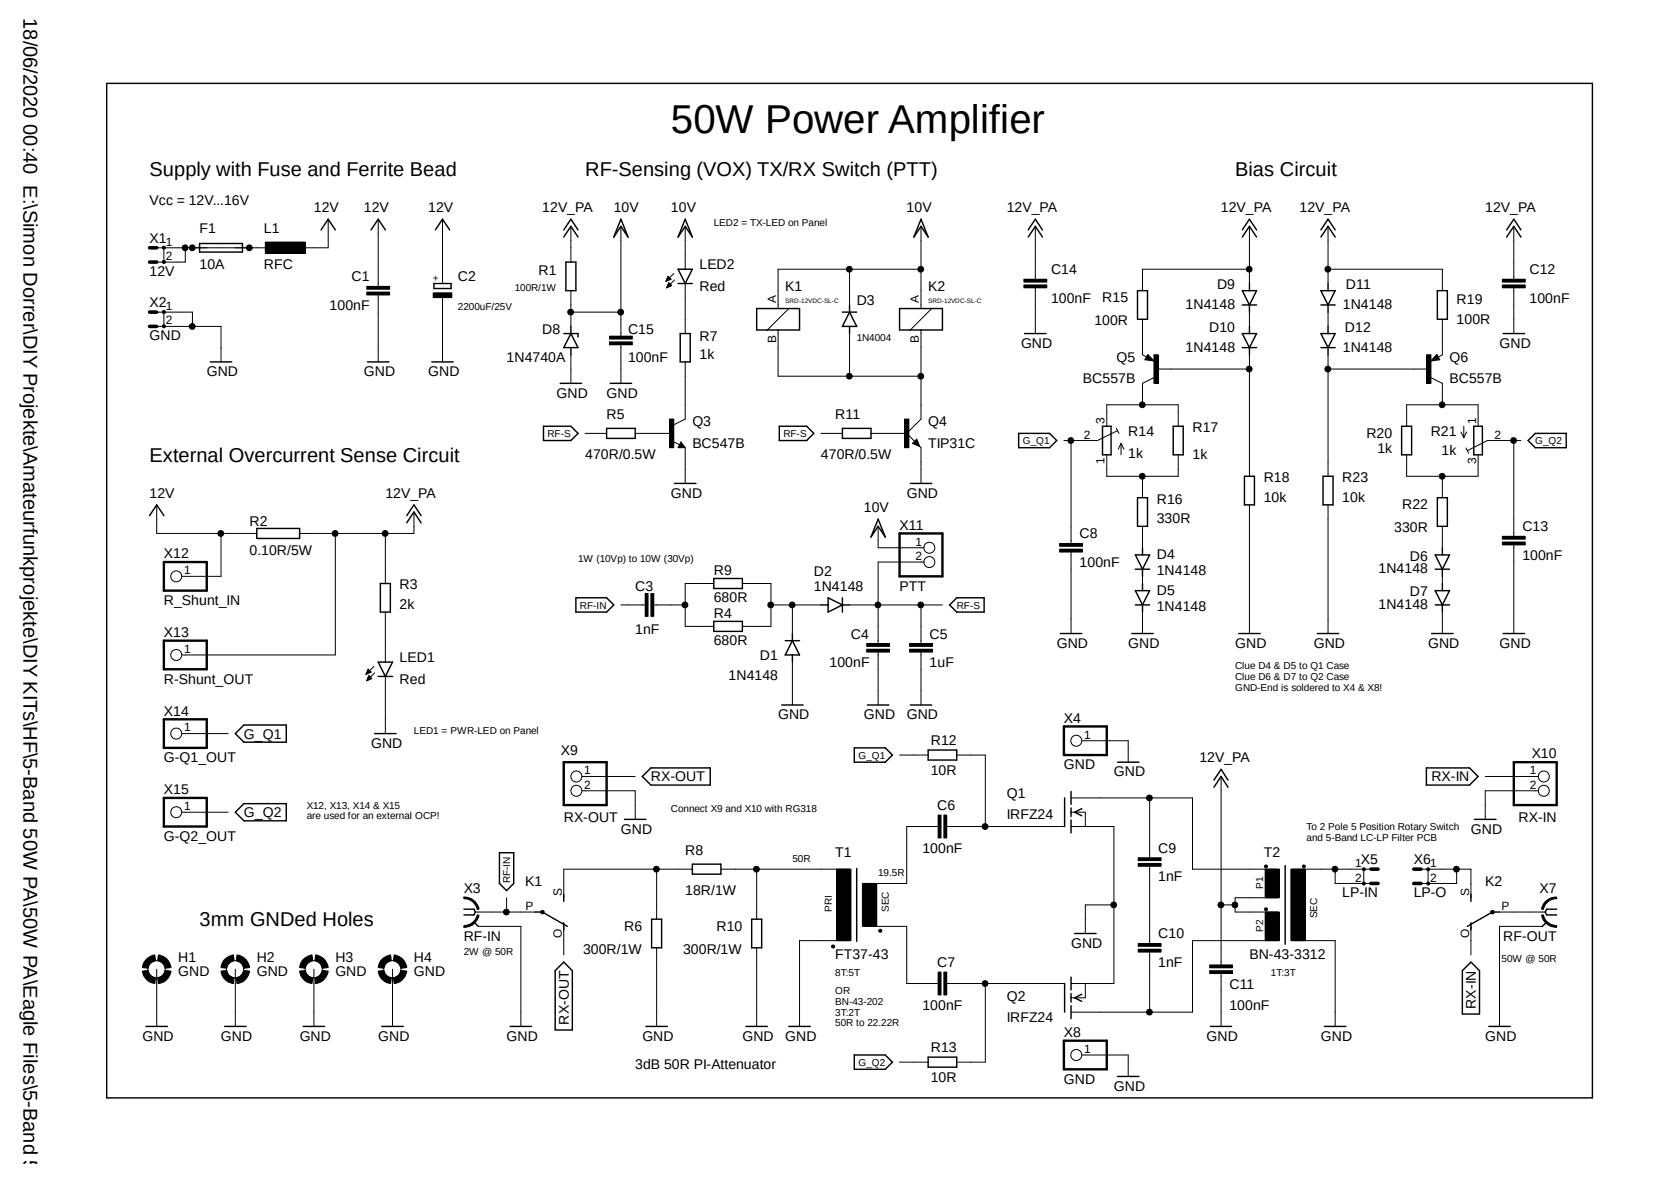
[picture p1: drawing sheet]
<svg xmlns="http://www.w3.org/2000/svg" width="297mm" height="210mm" viewBox="0 0 297 210" stroke-linecap="round" stroke-linejoin="round" font-family="sans-serif">
<path d="M18.8 14.6l264.4 180.6M283.2 14.6l-264.4 180.6" fill="none" stroke="#fff" stroke-width=".18"/>
<g fill="none" stroke="#000" stroke-width=".25">
<path d="M19 14.8h264v180.3h-264zM110.4 38.9l1.2 3.2-1.2-1.9-1.3 1.9zM121.8 38.9l1.3 3.2-1.3-1.9-1.3 1.9zM163.7 38.9l1.3 3.2-1.3-1.9-1.3 1.9zM35.5 43.3h7.6v1.5h-7.6zM57.1 40.9l1.2-2 1.3 2M66 40.9l1.2-2 1.3 2M77.1 50.4h3.1v.9h-3.1zM77.4 40.9l1.3-2 1.2 2M100.2 59.3h2.5v.6M100.2 42.1l1.3-1.9 1.2 1.9M100.2 40.9l1.3-2 1.2 2"/>
<path d="M100.6 46.6h1.8v5h-1.8zM101.5 59.3l1.2 2.5h-2.5zM101.5 58v1.3M120.5 50.4h2.6M120.5 47.8h2.6l-1.3 2.6zM120.9 59.3h1.8v5h-1.8zM134.5 54.8h7.6v3.8h-7.6zM149.7 55.5h2.6M151 55.5l1.3 2.5h-2.6zM151 54.2v1.3M151 58v1.3M159.9 54.8h7.6v3.8h-7.6z"/>
<path d="M182.1 59.3h3.8M182.8 42.1l1.2-1.9 1.3 1.9M182.8 40.9l1.2-2 1.3 2M202.2 51.6h1.8v5.1h-1.8zM220.8 51.6h2.6l-1.3 2.6zM220.8 59.3h2.6l-1.3 2.5zM220.8 42.1l1.3-1.9 1.3 1.9M220.8 40.9l1.3-2 1.3 2M220.8 54.2h2.6M222.1 50.4v1.2M222.1 54.2v1.3M222.1 58v1.3"/>
<path d="M234.8 51.6h2.5l-1.2 2.6zM234.8 59.3h2.5l-1.2 2.5zM234.8 42.1l1.3-1.9 1.2 1.9M234.8 40.9l1.3-2 1.2 2M234.8 54.2h2.5M236.1 50.4v1.2M236.1 54.2v1.3M236.1 58v1.3M255.5 51.6h1.8v5.1h-1.8zM267.2 59.3h3.8M267.8 42.1l1.3-1.9 1.2 1.9M267.8 40.9l1.3-2 1.2 2"/>
<path d="M37.4 64.3h3.8M65.3 64.3h3.8M76.8 64.3h3.8M96.6 75.7h4.9l1.2 1.3-1.2 1.3h-4.9zM99.6 68.1h3.8M101.5 61.8v1.2M107.8 76.1h5.1v1.8h-5.1zM108.5 68.1h3.8M121 79l.2 .3h-.4l.2-.5 .5 .6h-.7M138.5 75.7h4.9l1.3 1.3-1.3 1.3h-4.9zM149.7 76.1h5.1v1.8h-5.1zM162.4 78.8l.5-.5 .4 .9z"/>
<path d="M162.8 78.7l.5 .5M162.9 78.5l-.2 .3M181.1 77h5.5l1.2 1.3-1.2 1.2h-5.5zM196 75.7h1.5v5.1h-1.5zM204.1 63.7h.4l-.4-.3-.3 .4 1.1 .1-.8-.7-.4 .6M208.5 75.7h1.8v5.1h-1.8zM220.8 61.8h2.6M222.1 61.8v1.2M234.8 61.8h2.5M236.1 61.8v1.2M249.1 75.7h1.8v5.1h-1.8zM255.4 63.7h-.4l.4-.3 .2 .4-1 .1 .8-.7 .3 .6"/>
<path d="M262 75.7h1.5v5.1h-1.5zM271.6 78.3l1.3-1.3h5.5v2.5h-5.5zM26.6 91.6l1.3-1.9 1.2 1.9M45.6 93.9h7.7v1.8h-7.7zM72.3 92.9l1.3-1.9 1.2 1.9M72.3 91.6l1.3-1.9 1.2 1.9M119.9 85.9h3.8M156.1 92.2l1.3 3.2-1.3-1.9-1.3 1.9zM161.8 85.9h3.8M201.8 98.6h2.5l-1.2 2.5zM202.2 88.4h1.8v5.1h-1.8zM203.1 97.3v1.3"/>
<path d="M221.2 84.6h1.8v5.1h-1.8zM235.2 84.6h1.7v5.1h-1.7zM255.1 98.6h2.5l-1.2 2.5zM255.5 88.4h1.8v5.1h-1.8zM256.4 97.3v1.3M67.2 117.6h2.6l-1.3 2.6zM67.6 103.7h1.8v5.1h-1.8zM102.4 106.2h5.4l1.3 1.3-1.3 1.3h-5.4zM126.9 102.8h5.1v1.8h-5.1zM126.9 110.4h5.1v1.8h-5.1zM139.6 113.8h2.5M140.8 113.8l1.3 2.6h-2.5z"/>
<path d="M140.8 112.6v1.2M140.8 116.4v1.2M145.9 107.5h1.3M147.2 106.2l2.5 1.3-2.5 1.3zM149.7 107.5h1.3M149.7 106.2v2.6M168.8 107.5l1.3-1.3h4.8v2.6h-4.8zM188.5 112.6h3.8M201.2 112.6h3.8M201.8 101.1h2.5M201.8 104.9h2.5l-1.2 2.6zM201.8 107.5h2.5"/>
<path d="M203.1 101.1v1.3M203.1 103.7v1.2M203.1 107.5v1.3M220.2 112.6h3.8M234.1 112.6h3.9M254.5 112.6h3.8M255.1 101.1h2.5M255.1 107.5h2.5M255.1 104.9h2.5l-1.2 2.6zM256.4 101.1v1.3M256.4 103.7v1.2M256.4 107.5v1.3"/>
<path d="M267.2 112.6h3.8M41.8 130.3l1.5-1.5h7.6v3.1h-7.6zM66.6 130.3h3.8M67.2 120.2h2.6M115.7 136.4h10.5v3.1h-10.5l-1.5-1.5zM138.9 125.3h3.8M151.8 132.9h5.6l1.2 1.3-1.2 1.2h-5.6zM154.2 125.3h3.8M161.8 125.3h3.8M165 133.3h5.1v1.7h-5.1zM198.6 135.4h3.8M215.8 139.9l1.2-1.9 1.3 1.9"/>
<path d="M215.8 138.6l1.2-1.9 1.3 1.9M253.5 136.4h7.7l1.5 1.6-1.5 1.5h-7.7zM41.8 144.3l1.5-1.5h7.6v3h-7.6zM88.8 151.5h2.5v5.5l-1.3 1.2-1.2-1.2zM100.2 158.9v1.2M111 145.6h3.8M123.1 153.5h5v1.8h-5zM152.3 154.3v13M189.2 141.8v5.1M190.4 140.6v2.3M190.4 143.6v1.5M190.4 145.7v2.3"/>
<path d="M192.3 143.7l-1.3 .6 1.3 .6M228.4 153.8v14M261.5 158.9v1.2M262.1 145.6h3.8M82.5 161.5h1.7l.3 .6-.3 .5h-1.7M84.2 163.8l.8 .8M95.1 162.1h1.3l4.4 2.5M100.2 170.9l1.5 1.6v10.5h-3v-10.5zM100.2 164v1.2M115.8 163.3h1.8v5.1h-1.8zM133.6 163.3h1.8v5.1h-1.8zM189.2 174.8v5"/>
<path d="M190.4 173.6v2.3M190.4 176.5v1.6M190.4 178.7v2.3M191 165.9h3.8M192.3 176.7l-1.3 .6 1.3 .6M261.5 170.9l1.5 1.6v7.7h-3.1v-7.7zM261.5 164v1.2M266.5 162.1h-1.2l-4.5 2.5M274.9 163.8l-.7 .8M276.7 161.5h-1.8l-.2 .6 .2 .5h1.8M26 182.4h3.8M39.9 182.4h3.8"/>
<path d="M53.9 182.4h3.8M67.9 182.4h3.8M90.7 182.4h3.8M114.8 182.4h3.8M132.6 182.4h3.8M140.2 182.4h3.8M151.8 187.5h5.6l1.2 1.2-1.2 1.3h-5.6zM165 187.8h5.1v1.8h-5.1zM198.6 191.3h3.8M215.1 182.4h3.8M235.4 182.4h3.8M264.6 182.4h3.8"/>
</g>
<g fill="none" stroke="#000" stroke-width=".18">
<path d="M58.3 38.9v5.1h-5M67.2 38.9v12M78.7 38.9v11.5M27.9 58h11.4v6.3M27.9 44h20.3M27.9 55.5h6.3v2.5M29.1 44v2.6M29.1 55.5v2.5M32.9 44v2.6h-5M47.2 43h7.1v2h-7.1zM65.2 50.9h4.1v.5h-4.1zM65.2 51.9h4.1v.5h-4.1z"/>
<path d="M67.2 52.4v11.9M77 52h3.3v.9h-3.3zM78.7 52.9v11.4M101.5 55.5h8.9M101.5 40.2v6.4M101.5 51.6v6.4M108.3 59.7h4.1v.5h-4.1zM110.4 40.2v19.5M118.4 49.9h.1M118.4 49.8h.3M118.5 49.7h.4M118.5 49.7h.6"/>
<path d="M118.5 49.6h.8M118.5 51.1h.1M118.6 49.5h.5M118.6 51h.2M118.6 50.9h.4M118.6 49.4h.4M118.6 50.8h.6M118.7 49.3h.3M118.7 50.7h.7M118.7 49.2h.2M118.7 50.6h.6M118.7 49.1l-.3 .9"/>
<path d="M118.7 49.1l.6 .5-.9 .4M118.7 49.1h.1M118.7 50.5h.5M118.8 50.5h.3M118.8 50.4h.2M118.9 50.2l.5 .6-.9 .3zM118.9 50.3h.1M119.8 48.6l-1.4 1.4M119.9 49.7l-1.4 1.4M121.8 40.2v7.6M121.8 50.4v8.9M138.3 58.6v8.2h25.4"/>
<path d="M140.2 54.8l-3.8 3.8M151 47.8v6.4M151 59.3v7.5M163.7 40.2v14.6M163.7 58.6v15.9l-2.5 2.5M163.7 47.8h-25.4v7M165.6 54.8l-3.8 3.8M182 49.6h4.1v.5h-4.1zM182 50.6h4.1v.5h-4.1zM184 40.2v9.4M184 51.1v8.2M203.1 56.7v6.3l.7 .5"/>
<path d="M222.1 47.8h-19v3.8M222.1 40.2v10.2M222.1 55.5v2.5M236.1 47.8h20.3v3.8M236.1 40.2v10.2M236.1 55.5v2.5M256.4 56.7v6.3l-.7 .5M267 49.6h4.1v.5h-4.1zM267 50.6h4.1v.5h-4.1zM269.1 40.2v9.4M269.1 51.1v8.2M101.5 63v5.1"/>
<path d="M104 77h3.8M108.3 60.7h4.1v.6h-4.1zM110.4 61.3v6.8M112.9 77h6.4M119 74.5h.8v5h-.8zM119.6 78.4l1.2 .6M121 78.5l.8 1h-1.3zM121.8 64.3v10.2l-2 1M121.8 79.5v6.4M145.9 77h3.8M154.8 77h6.4M160.8 74.5h.7v5h-.7z"/>
<path d="M161.2 77l1.6 1.7M162.2 78.8l.7-.8 .5 1.3zM163.3 79.2l.4 .3v6.4M190.4 78.3v18.3M196.7 75.7v-3.8h12.7v3.8M198.4 76.1l.5 .9M198.6 76.5l-3.5 1.8h-6M199.3 78.8v2M199.3 78.8l.5 1M199.3 78.8l-.5 1M204 63l1.1 1.1-1.6-.2zM205.1 63h.8v5.1h-.8z"/>
<path d="M205.1 67.1l-2 1v3.8M205.6 65.6h16.5M222.1 63v21.6M236.1 65.6h17.7M236.1 63v21.6M250 75.7v-3.8h12.7v3.8M253.6 63h.7v5.1h-.7zM254.3 67.1l2.1 1v3.8M255.4 63l.5 .9-1.6 .2zM259.7 76.8l.5 1M260.2 75.7v2.1M260.6 79.6l.4 .9"/>
<path d="M260.7 76.8l-.5 1M269.1 78.3v17M270.3 78.3h-5.9l-3.5 1.8M27.9 89.7v5.1h17.7M39.3 94.8v7.6h-6.9M59.6 94.8v21.6h-27.2M68.5 94.8v8.9M73.6 91v3.8h-20.3M156.1 93.5v3.8h8.2M164.3 99.9h-8.2v14.4M188.3 96.6h4.1v.5h-4.1zM188.3 97.6h4.1v.5h-4.1z"/>
<path d="M190.4 98.1v14.5M196.7 80.8v3.8h12.7v-3.8M203.1 84.6v3.8M203.1 93.5v3.8M222.1 89.7v22.9M236.1 89.7v22.9M250 80.8v3.8h12.7v-3.8M256.4 84.6v3.8M256.4 93.5v3.8M267 95.3h4.1v.5h-4.1zM267 96.3h4.1v.5h-4.1zM269.1 96.8v15.8"/>
<path d="M65.1 119.8h.1M65.1 119.6h.3M65.2 119.5h.4M65.2 119.5h.6M65.2 119.4h.7M65.3 119.3h.5M65.3 119.2h.4M65.3 119.1h.4M65.4 119h.2M65.4 119h.1M65.4 118.9l.6 .5-.9 .4zM66.5 118.4l-1.4 1.4"/>
<path d="M66.6 119.5l-1.4 1.4M68.5 108.8v8.8M110.4 107.5h4.3M114.7 105.5h.5v4h-.5zM115.7 105.5h.5v4h-.5zM116.2 107.5h5.6M126.9 103.7h-5.1v7.6h5.1M132 103.7h5v7.6h-5M137 107.5h8.9M140.8 107.5v5.1M140.8 117.6v7.7M151 107.5h16.5"/>
<path d="M154.1 114.3h4v.6h-4zM154.1 115.4h4v.5h-4zM156.1 115.9v9.4M161.7 114.3h4v.6h-4zM161.7 115.4h4v.5h-4zM163.7 107.5v6.8M163.7 115.9v9.4M203.1 102.4v1.3M203.1 108.8v3.8M256.4 102.4v1.3M256.4 108.8v3.8M32.4 130.3h8.2"/>
<path d="M65.2 120.9h.1M65.2 120.8h.3M65.3 120.7h.4M65.3 120.6h.6M65.4 120.5h.6M65.4 120.4h.6M65.4 120.4h.5M65.4 120.3h.4M65.5 120.2h.2M65.5 120.1h.1M65.6 120.1l.5 .5-.9 .3zM68.5 120.2v10.1"/>
<path d="M103.5 138h9.4M159.9 134.2h5.1M170.1 134.2h5v12.7M192.3 131.6h8.2v3.8M217 138v33.4M264 138h9.4M32.4 144.3h8.2M82.4 159.4a2.58 2.58 0 0 1 2.7 2.1l-.3 .1a2.35 2.35 0 0 0-2.3-1.9zM90 159.5v2.6M103.5 140.5h9.4v5.1M116.7 154.4v8.9M123.1 154.4h-22.9v5.1"/>
<path d="M128.1 154.4h22.9M134.5 154.4v8.9M148.7 154.4h2.6v12.7h-2.6zM153.3 157h2.5v7.6h-2.5zM166.8 144.8h.5v4.1h-.5zM166.8 146.9h-5.6v10.1h-7.7M167.8 144.8h.5v4.1h-.5zM168.3 146.9h20.8M190.4 146.9h7.6v27.9h-7.6M190.4 144.3h2.5v2.6M190.4 141.8h21.6v12.6h15.2M202.3 153.4h4.1v.5h-4.1z"/>
<path d="M202.3 152.4h4.1v.5h-4.1zM204.3 141.8v10.6M204.3 153.9v13.7M224.8 153.8h.4v.3h-.4zM224.9 154.4h2.5v5.1h-2.5zM227.2 159.5h-7.7v2.6h7.7M229.4 154.4h2.6v12.7h-2.6zM229.7 154.4h14M231.6 153.8h.3v.3h-.3zM237.3 154.4v2.6h6.4M242.2 156.8h.4v.4h-.4zM242.2 154.3h.4v.3h-.4z"/>
<path d="M242.4 154.4v2.6M252.6 154.4h8.9v5.1M253.7 156.8h.3v.4h-.3zM253.7 154.3h.3v.3h-.3zM253.8 154.4v2.6M258.9 154.4v2.6h-6.3M273.4 140.5h-9.4v5.1M25.3 172.6l1-.2a1.47 1.47 0 0 0 1.3 1.3l-.1 1.1a2.45 2.45 0 0 1-2.2-2.2zM26.2 170.2l1.3-.5 .1 1a1.57 1.57 0 0 0-1.3 1.3l-1-.1a2.35 2.35 0 0 1 .9-1.7zM27.9 172.2v10.2M28 173.7a1.46 1.46 0 0 0 1.4-1.3l1 .2a2.57 2.57 0 0 1-2.2 2.2zM28.2 169.7a2.55 2.55 0 0 1 2.2 2.2l-1 .1a1.56 1.56 0 0 0-1.4-1.3z"/>
<path d="M39.3 172.6l1-.2a1.47 1.47 0 0 0 1.3 1.3l-.1 1.1a2.45 2.45 0 0 1-2.2-2.2zM39.8 170.6a2.86 2.86 0 0 1 1.7-.9l.1 1a1.57 1.57 0 0 0-1.3 1.3l-1-.1 .2-.8zM41.8 172.2v10.2M42 173.7a1.46 1.46 0 0 0 1.3-1.3l1.1 .2a2.57 2.57 0 0 1-2.3 2.2zM42.1 169.7a2.55 2.55 0 0 1 2.3 2.2l-1.1 .1a1.56 1.56 0 0 0-1.3-1.3zM53.3 172.6l1-.2a1.47 1.47 0 0 0 1.3 1.3l-.1 1.1a2.45 2.45 0 0 1-2.2-2.2zM53.8 170.6a2.86 2.86 0 0 1 1.7-.9l.1 1a1.57 1.57 0 0 0-1.3 1.3l-1-.1 .2-.8zM55.8 172.2v10.2M56 173.7a1.57 1.57 0 0 0 1.3-1.3l1 .2a2.57 2.57 0 0 1-2.2 2.2zM56.1 169.7a2.55 2.55 0 0 1 2.2 2.2l-1 .1a1.68 1.68 0 0 0-1.3-1.3zM67.2 172.6l1-.2a1.47 1.47 0 0 0 1.4 1.3l-.2 1.1a2.45 2.45 0 0 1-2.2-2.2zM67.7 170.6a2.86 2.86 0 0 1 1.7-.9l.2 1a1.57 1.57 0 0 0-1.4 1.3l-1-.1 .2-.8z"/>
<path d="M69.8 172.2v10.2M69.9 173.7a1.57 1.57 0 0 0 1.4-1.3l1 .2a2.57 2.57 0 0 1-2.2 2.2zM70.1 169.7a2.55 2.55 0 0 1 2.2 2.2l-1 .1a1.68 1.68 0 0 0-1.4-1.3zM82.5 164.5a2.46 2.46 0 0 0 2.3-1.9h.3a2.69 2.69 0 0 1-2.7 2.2zM84.5 162.1h10.6M85 164.6h7.6v17.8M96.2 161.8h.4v.5h-.4zM100.2 164.6v5.1M116.7 168.4v14M134.5 168.4v14M151 167.1h-8.9v15.3M153.5 164.6h7.7v10.2h5.6"/>
<path d="M166.8 172.7h.5v4.1h-.5zM167.8 172.7h.5v4.1h-.5zM168.3 174.8h20.8M175.1 174.8v13.9h-5M192.9 174.8v2.5h-2.5M198 160.8h-5.1v5.1M202.3 168.7h4.1v.5h-4.1zM202.3 167.6h4.1v.5h-4.1zM204.3 169.2v10.6M215 171.4h4.1v.6h-4.1zM215 172.5h4.1v.5h-4.1zM217 173v9.4"/>
<path d="M217 160.8h2.5M224.8 161.4h.4v.4h-.4zM224.9 162.1h2.5v5h-2.5zM227.2 167.1h-15.2v12.7h-21.6M229.7 167.1h7.6v15.3M261.5 164.6v5.1M265 161.8h.5v.5h-.5l-.1-.2zM266.5 162.1h8.2M274 162.6h.3a2.46 2.46 0 0 0 2.4 1.9v.3a2.57 2.57 0 0 1-2.7-2.2zM274.2 164.6h-7.7v17.8M274.7 160.1a2.7 2.7 0 0 1 2-.7v.3a2.35 2.35 0 0 0-2.4 1.9l-.3-.1 .1-.3zM159.9 188.7h5.1"/>
<path d="M192.3 187.5h8.2v3.8"/>
<circle cx="29.1" cy="46.6" r=".29"/>
<circle cx="29.1" cy="44" r=".29"/>
<circle cx="29.1" cy="58" r=".29"/>
<circle cx="29.1" cy="55.4" r=".29"/>
<circle cx="32.9" cy="44" r=".51"/>
<circle cx="34.2" cy="44" r=".51"/>
<circle cx="34.2" cy="58" r=".51"/>
<circle cx="44.3" cy="44" r=".51"/>
<circle cx="101.4" cy="55.5" r=".51"/>
<circle cx="110.3" cy="55.5" r=".51"/>
<circle cx="151" cy="47.8" r=".51"/>
<circle cx="163.7" cy="47.8" r=".51"/>
<circle cx="222" cy="47.8" r=".51"/>
<circle cx="236" cy="47.8" r=".51"/>
<circle cx="151" cy="66.8" r=".51"/>
<circle cx="163.7" cy="66.8" r=".51"/>
<circle cx="190.3" cy="78.3" r=".51"/>
<circle cx="203" cy="71.9" r=".51"/>
<circle cx="222" cy="65.6" r=".51"/>
<circle cx="236" cy="65.6" r=".51"/>
<circle cx="256.3" cy="71.9" r=".51"/>
<circle cx="269" cy="78.3" r=".51"/>
<circle cx="39.2" cy="94.8" r=".51"/>
<circle cx="59.6" cy="94.8" r=".51"/>
<circle cx="68.5" cy="94.8" r=".51"/>
<circle cx="165.2" cy="97.3" r=".98"/>
<circle cx="165.2" cy="99.9" r=".98"/>
<circle cx="203" cy="84.6" r=".51"/>
<circle cx="256.3" cy="84.6" r=".51"/>
<circle cx="31.3" cy="102.4" r=".98"/>
<circle cx="31.3" cy="116.4" r=".98"/>
<circle cx="121.8" cy="107.5" r=".51"/>
<circle cx="137" cy="107.5" r=".51"/>
<circle cx="140.8" cy="107.5" r=".51"/>
<circle cx="156" cy="107.5" r=".51"/>
<circle cx="163.7" cy="107.5" r=".51"/>
<circle cx="31.3" cy="130.3" r=".98"/>
<circle cx="102.4" cy="138" r=".98"/>
<circle cx="191.3" cy="131.6" r=".98"/>
<circle cx="274.4" cy="138" r=".98"/>
<circle cx="31.3" cy="144.3" r=".98"/>
<circle cx="102.4" cy="140.5" r=".98"/>
<circle cx="116.7" cy="154.4" r=".51"/>
<circle cx="134.5" cy="154.4" r=".51"/>
<circle cx="175.1" cy="146.8" r=".51"/>
<circle cx="204.3" cy="141.8" r=".51"/>
<circle cx="237.3" cy="154.4" r=".51"/>
<circle cx="258.9" cy="154.4" r=".51"/>
<circle cx="274.4" cy="140.5" r=".98"/>
<circle cx="27.8" cy="172.2" r="1.53"/>
<circle cx="41.8" cy="172.2" r="1.53"/>
<circle cx="55.8" cy="172.2" r="1.53"/>
<circle cx="69.7" cy="172.2" r="1.53"/>
<circle cx="90" cy="162" r=".51"/>
<circle cx="148.1" cy="168.2" r=".29"/>
<circle cx="156.5" cy="165.4" r=".29"/>
<circle cx="175.1" cy="174.7" r=".51"/>
<circle cx="198" cy="160.8" r=".51"/>
<circle cx="204.3" cy="179.8" r=".51"/>
<circle cx="217" cy="160.8" r=".51"/>
<circle cx="219.5" cy="160.8" r=".51"/>
<circle cx="191.3" cy="187.4" r=".98"/>
</g>
<g fill="#000">
<path d="M47.2 43h7.1v2h-7.1z" fill-rule="evenodd"/>
<path d="M65.2 50.9h4.1v.5h-4.1z" fill-rule="evenodd"/>
<path d="M65.2 51.9h4.1v.5h-4.1z" fill-rule="evenodd"/>
<path d="M77 52h3.3v.9h-3.3z" fill-rule="evenodd"/>
<path d="M108.3 59.7h4.1v.5h-4.1z" fill-rule="evenodd"/>
<path d="M182 49.6h4.1v.5h-4.1z" fill-rule="evenodd"/>
<path d="M182 50.6h4.1v.5h-4.1z" fill-rule="evenodd"/>
<path d="M267 49.6h4.1v.5h-4.1z" fill-rule="evenodd"/>
<path d="M267 50.6h4.1v.5h-4.1z" fill-rule="evenodd"/>
<path d="M108.3 60.7h4.1v.6h-4.1z" fill-rule="evenodd"/>
<path d="M119 74.5h.8v5h-.8z" fill-rule="evenodd"/>
<path d="M160.8 74.5h.7v5h-.7z" fill-rule="evenodd"/>
<path d="M205.1 63h.8v5.1h-.8z" fill-rule="evenodd"/>
<path d="M253.6 63h.7v5.1h-.7z" fill-rule="evenodd"/>
<path d="M188.3 96.6h4.1v.5h-4.1z" fill-rule="evenodd"/>
<path d="M188.3 97.6h4.1v.5h-4.1z" fill-rule="evenodd"/>
<path d="M267 95.3h4.1v.5h-4.1z" fill-rule="evenodd"/>
<path d="M267 96.3h4.1v.5h-4.1z" fill-rule="evenodd"/>
<path d="M114.7 105.5h.5v4h-.5z" fill-rule="evenodd"/>
<path d="M115.7 105.5h.5v4h-.5z" fill-rule="evenodd"/>
<path d="M154.1 114.3h4v.6h-4z" fill-rule="evenodd"/>
<path d="M154.1 115.4h4v.5h-4z" fill-rule="evenodd"/>
<path d="M161.7 114.3h4v.6h-4z" fill-rule="evenodd"/>
<path d="M161.7 115.4h4v.5h-4z" fill-rule="evenodd"/>
<path d="M148.7 154.4h2.6v12.7h-2.6z" fill-rule="evenodd"/>
<path d="M153.3 157h2.5v7.6h-2.5z" fill-rule="evenodd"/>
<path d="M166.8 144.8h.5v4.1h-.5z" fill-rule="evenodd"/>
<path d="M167.8 144.8h.5v4.1h-.5z" fill-rule="evenodd"/>
<path d="M202.3 153.4h4.1v.5h-4.1z" fill-rule="evenodd"/>
<path d="M202.3 152.4h4.1v.5h-4.1z" fill-rule="evenodd"/>
<path d="M224.8 153.8h.4v.3h-.4z" fill-rule="evenodd"/>
<path d="M224.9 154.4h2.5v5.1h-2.5z" fill-rule="evenodd"/>
<path d="M229.4 154.4h2.6v12.7h-2.6z" fill-rule="evenodd"/>
<path d="M231.6 153.8h.3v.3h-.3z" fill-rule="evenodd"/>
<path d="M242.2 156.8h.4v.4h-.4z" fill-rule="evenodd"/>
<path d="M242.2 154.3h.4v.3h-.4z" fill-rule="evenodd"/>
<path d="M253.7 156.8h.3v.4h-.3z" fill-rule="evenodd"/>
<path d="M253.7 154.3h.3v.3h-.3z" fill-rule="evenodd"/>
<path d="M274.7 160.1a2.7 2.7 0 0 1 2-.7v.3a2.35 2.35 0 0 0-2.4 1.9l-.3-.1 .1-.3z" fill-rule="evenodd"/>
<path d="M25.3 172.6l1-.2a1.47 1.47 0 0 0 1.3 1.3l-.1 1.1a2.45 2.45 0 0 1-2.2-2.2z" fill-rule="evenodd"/>
<path d="M26.2 170.2l1.3-.5 .1 1a1.57 1.57 0 0 0-1.3 1.3l-1-.1a2.35 2.35 0 0 1 .9-1.7z" fill-rule="evenodd"/>
<path d="M28 173.7a1.46 1.46 0 0 0 1.4-1.3l1 .2a2.57 2.57 0 0 1-2.2 2.2z" fill-rule="evenodd"/>
<path d="M28.2 169.7a2.55 2.55 0 0 1 2.2 2.2l-1 .1a1.56 1.56 0 0 0-1.4-1.3z" fill-rule="evenodd"/>
<path d="M39.3 172.6l1-.2a1.47 1.47 0 0 0 1.3 1.3l-.1 1.1a2.45 2.45 0 0 1-2.2-2.2z" fill-rule="evenodd"/>
<path d="M39.8 170.6a2.86 2.86 0 0 1 1.7-.9l.1 1a1.57 1.57 0 0 0-1.3 1.3l-1-.1 .2-.8z" fill-rule="evenodd"/>
<path d="M42 173.7a1.46 1.46 0 0 0 1.3-1.3l1.1 .2a2.57 2.57 0 0 1-2.3 2.2z" fill-rule="evenodd"/>
<path d="M42.1 169.7a2.55 2.55 0 0 1 2.3 2.2l-1.1 .1a1.56 1.56 0 0 0-1.3-1.3z" fill-rule="evenodd"/>
<path d="M53.3 172.6l1-.2a1.47 1.47 0 0 0 1.3 1.3l-.1 1.1a2.45 2.45 0 0 1-2.2-2.2z" fill-rule="evenodd"/>
<path d="M53.8 170.6a2.86 2.86 0 0 1 1.7-.9l.1 1a1.57 1.57 0 0 0-1.3 1.3l-1-.1 .2-.8z" fill-rule="evenodd"/>
<path d="M56 173.7a1.57 1.57 0 0 0 1.3-1.3l1 .2a2.57 2.57 0 0 1-2.2 2.2z" fill-rule="evenodd"/>
<path d="M56.1 169.7a2.55 2.55 0 0 1 2.2 2.2l-1 .1a1.68 1.68 0 0 0-1.3-1.3z" fill-rule="evenodd"/>
<path d="M67.2 172.6l1-.2a1.47 1.47 0 0 0 1.4 1.3l-.2 1.1a2.45 2.45 0 0 1-2.2-2.2z" fill-rule="evenodd"/>
<path d="M67.7 170.6a2.86 2.86 0 0 1 1.7-.9l.2 1a1.57 1.57 0 0 0-1.4 1.3l-1-.1 .2-.8z" fill-rule="evenodd"/>
<path d="M69.9 173.7a1.57 1.57 0 0 0 1.4-1.3l1 .2a2.57 2.57 0 0 1-2.2 2.2z" fill-rule="evenodd"/>
<path d="M70.1 169.7a2.55 2.55 0 0 1 2.2 2.2l-1 .1a1.68 1.68 0 0 0-1.4-1.3z" fill-rule="evenodd"/>
<path d="M82.5 164.5a2.46 2.46 0 0 0 2.3-1.9h.3a2.69 2.69 0 0 1-2.7 2.2z" fill-rule="evenodd"/>
<path d="M82.4 159.4a2.58 2.58 0 0 1 2.7 2.1l-.3 .1a2.35 2.35 0 0 0-2.3-1.9z" fill-rule="evenodd"/>
<path d="M96.2 161.8h.4v.5h-.4z" fill-rule="evenodd"/>
<path d="M166.8 172.7h.5v4.1h-.5z" fill-rule="evenodd"/>
<path d="M167.8 172.7h.5v4.1h-.5z" fill-rule="evenodd"/>
<path d="M202.3 168.7h4.1v.5h-4.1z" fill-rule="evenodd"/>
<path d="M202.3 167.6h4.1v.5h-4.1z" fill-rule="evenodd"/>
<path d="M215 171.4h4.1v.6h-4.1z" fill-rule="evenodd"/>
<path d="M215 172.5h4.1v.5h-4.1z" fill-rule="evenodd"/>
<path d="M224.8 161.4h.4v.4h-.4z" fill-rule="evenodd"/>
<path d="M224.9 162.1h2.5v5h-2.5z" fill-rule="evenodd"/>
<path d="M265 161.8h.5v.5h-.5l-.1-.2z" fill-rule="evenodd"/>
<path d="M274 162.6h.3a2.46 2.46 0 0 0 2.4 1.9v.3a2.57 2.57 0 0 1-2.7-2.2z" fill-rule="evenodd"/>
<circle cx="29.1" cy="46.6" r=".29"/>
<circle cx="29.1" cy="44" r=".29"/>
<circle cx="29.1" cy="58" r=".29"/>
<circle cx="29.1" cy="55.4" r=".29"/>
<circle cx="32.9" cy="44" r=".51"/>
<circle cx="34.2" cy="44" r=".51"/>
<circle cx="34.2" cy="58" r=".51"/>
<circle cx="44.3" cy="44" r=".51"/>
<circle cx="101.4" cy="55.5" r=".51"/>
<circle cx="110.3" cy="55.5" r=".51"/>
<circle cx="151" cy="47.8" r=".51"/>
<circle cx="163.7" cy="47.8" r=".51"/>
<circle cx="222" cy="47.8" r=".51"/>
<circle cx="236" cy="47.8" r=".51"/>
<circle cx="151" cy="66.8" r=".51"/>
<circle cx="163.7" cy="66.8" r=".51"/>
<circle cx="190.3" cy="78.3" r=".51"/>
<circle cx="203" cy="71.9" r=".51"/>
<circle cx="222" cy="65.6" r=".51"/>
<circle cx="236" cy="65.6" r=".51"/>
<circle cx="256.3" cy="71.9" r=".51"/>
<circle cx="269" cy="78.3" r=".51"/>
<circle cx="39.2" cy="94.8" r=".51"/>
<circle cx="59.6" cy="94.8" r=".51"/>
<circle cx="68.5" cy="94.8" r=".51"/>
<circle cx="203" cy="84.6" r=".51"/>
<circle cx="256.3" cy="84.6" r=".51"/>
<circle cx="121.8" cy="107.5" r=".51"/>
<circle cx="137" cy="107.5" r=".51"/>
<circle cx="140.8" cy="107.5" r=".51"/>
<circle cx="156" cy="107.5" r=".51"/>
<circle cx="163.7" cy="107.5" r=".51"/>
<circle cx="116.7" cy="154.4" r=".51"/>
<circle cx="134.5" cy="154.4" r=".51"/>
<circle cx="175.1" cy="146.8" r=".51"/>
<circle cx="204.3" cy="141.8" r=".51"/>
<circle cx="237.3" cy="154.4" r=".51"/>
<circle cx="258.9" cy="154.4" r=".51"/>
<circle cx="90" cy="162" r=".51"/>
<circle cx="148.1" cy="168.2" r=".29"/>
<circle cx="156.5" cy="165.4" r=".29"/>
<circle cx="175.1" cy="174.7" r=".51"/>
<circle cx="198" cy="160.8" r=".51"/>
<circle cx="204.3" cy="179.8" r=".51"/>
<circle cx="217" cy="160.8" r=".51"/>
<circle cx="219.5" cy="160.8" r=".51"/>
</g>
<path d="M26.6 46.6h1.3M26.6 44h1.3M26.6 58h1.3M26.6 55.5h1.3M243.7 157h1.2M243.7 154.4h1.2M251.3 157h1.3M251.3 154.4h1.3" fill="none" stroke="#000" stroke-width=".64"/>
<path d="M29.1 99.9h7.6v5h-7.6zM159.9 94.8h7.6v7.6h-7.6zM29.1 113.8h7.6v5.1h-7.6zM29.1 127.8h7.6v5.1h-7.6zM100.2 135.4h7.6v7.6h-7.6zM189.1 129.1h7.6v5.1h-7.6zM269.1 135.4h7.6v7.6h-7.6zM29.1 141.8h7.6v5.1h-7.6zM189.1 184.9h7.6v5.1h-7.6z" fill="none" stroke="#000" stroke-width=".42"/>
<text font-size="7.2" x="119.3" y="23.7">50W Power Amplifier</text>
<g font-size="3.6">
<text x="4.2" y="3.2" transform="rotate(90 4.2 3.2)">18/06/2020 00:40 E:\Simon Dorrer\DIY Projekte\Amateurfunkprojekte\DIY KITs\HF\5-Band 50W PA\50W PA\Eagle Files\5-Band 50W</text>
<text x="26.6" y="31.3">Supply with Fuse and Ferrite Bead</text>
<text x="104" y="31.3">RF-Sensing (VOX) TX/RX Switch (PTT)</text>
<text x="219.5" y="31.3">Bias Circuit</text>
<text x="26.6" y="82.1">External Overcurrent Sense Circuit</text>
<text x="35.5" y="164.6">3mm GNDed Holes</text>
</g>
<g font-size="2.5">
<text x="26.6" y="36.4">Vcc = 12V...16V</text>
<text x="35.5" y="41.5">F1</text>
<text x="46.9" y="41.5">L1</text>
<text x="55.8" y="37.7">12V</text>
<text x="64.7" y="37.7">12V</text>
<text x="76.1" y="37.7">12V</text>
<text x="96.4" y="37.7">12V_PA</text>
<text x="109.1" y="37.7">10V</text>
<text x="119.3" y="37.7">10V</text>
<text x="161.2" y="37.7">10V</text>
<text x="178.9" y="37.7">12V_PA</text>
<text x="217" y="37.7">12V_PA</text>
<text x="231" y="37.7">12V_PA</text>
<text x="264" y="37.7">12V_PA</text>
<text x="26.6" y="43.1">X1</text>
<text x="35.5" y="47.8">10A</text>
<text x="46.9" y="47.8">RFC</text>
<text x="124.3" y="47.8">LED2</text>
<text x="26.6" y="49">12V</text>
<text x="62.5" y="50">C1</text>
<text x="81.4" y="50">C2</text>
<text x="95.7" y="48.9">R1</text>
<text x="124.3" y="51.6">Red</text>
<text x="139.6" y="51.6">K1</text>
<text x="165" y="51.6">K2</text>
<text x="186.8" y="53.8">100nF</text>
<text x="186.8" y="48.7">C14</text>
<text x="195.9" y="53.6">R15</text>
<text x="216.3" y="51.4">D9</text>
<text x="239.2" y="51.4">D11</text>
<text x="258.9" y="53.9">R19</text>
<text x="271.9" y="53.8">100nF</text>
<text x="271.9" y="48.7">C12</text>
<text x="26.6" y="54.6">X2</text>
<text x="58.6" y="55.1">100nF</text>
<text x="96.4" y="59.3">D8</text>
<text x="111.6" y="59.3">C15</text>
<text x="152.3" y="54.2">D3</text>
<text x="194.5" y="57.7">100R</text>
<text x="210.7" y="54.9">1N4148</text>
<text x="214.9" y="59">D10</text>
<text x="238.7" y="54.9">1N4148</text>
<text x="239.1" y="59">D12</text>
<text x="258.9" y="57.5">100R</text>
<text x="26.6" y="60.4">GND</text>
<text x="90" y="64.3">1N4740A</text>
<text x="111.6" y="64.3">100nF</text>
<text x="124.3" y="63.8">1k</text>
<text x="124.3" y="60.5">R7</text>
<text x="181.5" y="61.8">GND</text>
<text x="198.5" y="64.3">Q5</text>
<text x="210.7" y="62.5">1N4148</text>
<text x="238.7" y="62.5">1N4148</text>
<text x="257.6" y="64.3">Q6</text>
<text x="266.5" y="61.8">GND</text>
<text x="36.7" y="66.8">GND</text>
<text x="64.7" y="66.8">GND</text>
<text x="76.1" y="66.8">GND</text>
<text x="98.9" y="70.7">GND</text>
<text x="107.8" y="70.7">GND</text>
<text x="192.5" y="68.1">BC557B</text>
<text x="257.6" y="68.1">BC557B</text>
<text x="107.8" y="74.5">R5</text>
<text x="123.1" y="75.7">Q3</text>
<text x="148.5" y="74.5">R11</text>
<text x="165" y="75.7">Q4</text>
<text x="200.5" y="77.5">R14</text>
<text x="212" y="76.8">R17</text>
<text x="242.9" y="77.8">R20</text>
<text x="254.3" y="77.4">R21</text>
<text x="104" y="81.6">470R/0.5W</text>
<text x="123.1" y="79.5">BC547B</text>
<text x="145.9" y="81.6">470R/0.5W</text>
<text x="165" y="79.5">TIP31C</text>
<text x="200.5" y="81.3">1k</text>
<text x="212" y="81.6">1k</text>
<text x="244.8" y="80.6">1k</text>
<text x="256.2" y="80.8">1k</text>
<text x="26.6" y="88.4">12V</text>
<text x="68.5" y="88.4">12V_PA</text>
<text x="119.3" y="88.4">GND</text>
<text x="161.2" y="88.4">GND</text>
<text x="205.6" y="89.5">R16</text>
<text x="224.6" y="89.2">10k</text>
<text x="224.6" y="85.7">R18</text>
<text x="238.6" y="89.2">10k</text>
<text x="238.6" y="85.7">R23</text>
<text x="44.4" y="93.5">R2</text>
<text x="153.5" y="91">10V</text>
<text x="159.9" y="94.1">X11</text>
<text x="191.9" y="95.7">C8</text>
<text x="205.6" y="93">330R</text>
<text x="247.8" y="94.5">330R</text>
<text x="249.2" y="90.5">R22</text>
<text x="270.6" y="94.4">C13</text>
<text x="29.1" y="99.2">X12</text>
<text x="44.4" y="98.6">0.10R/5W</text>
<text x="191.9" y="100.8">100nF</text>
<text x="205.6" y="99.4">D4</text>
<text x="245" y="101.9">1N4148</text>
<text x="250.6" y="99.6">D6</text>
<text x="270.6" y="99.5">100nF</text>
<text x="29.1" y="107.5">R_Shunt_IN</text>
<text x="71" y="104.7">R3</text>
<text x="112.9" y="104.9">C3</text>
<text x="126.9" y="107">680R</text>
<text x="126.9" y="102.2">R9</text>
<text x="144.7" y="104.9">1N4148</text>
<text x="144.7" y="102.4">D2</text>
<text x="159.9" y="104.9">PTT</text>
<text x="205.6" y="102.2">1N4148</text>
<text x="205.6" y="105.7">D5</text>
<text x="250.6" y="105.9">D7</text>
<text x="29.1" y="113.2">X13</text>
<text x="71" y="108.2">2k</text>
<text x="112.9" y="112.6">1nF</text>
<text x="126.9" y="109.8">R4</text>
<text x="151.3" y="113.5">C4</text>
<text x="165.2" y="113.5">C5</text>
<text x="205.6" y="108.5">1N4148</text>
<text x="245" y="108.2">1N4148</text>
<text x="71" y="117.6">LED1</text>
<text x="126.9" y="114.6">680R</text>
<text x="135.1" y="117.3">D1</text>
<text x="147.4" y="118.5">100nF</text>
<text x="165.2" y="118.5">1uF</text>
<text x="187.8" y="115.1">GND</text>
<text x="200.5" y="115.1">GND</text>
<text x="219.5" y="115.1">GND</text>
<text x="233.5" y="115.1">GND</text>
<text x="253.8" y="115.1">GND</text>
<text x="266.5" y="115.1">GND</text>
<text x="29.1" y="121.5">R-Shunt_OUT</text>
<text x="71" y="121.5">Red</text>
<text x="129.5" y="120.9">1N4148</text>
<text x="29.1" y="127.2">X14</text>
<text x="43.3" y="131.2">G_Q1</text>
<text x="138.3" y="127.8">GND</text>
<text x="153.5" y="127.8">GND</text>
<text x="161.2" y="127.8">GND</text>
<text x="189.1" y="128.4">X4</text>
<text x="29.1" y="135.4">G-Q1_OUT</text>
<text x="66" y="132.9">GND</text>
<text x="99.7" y="134.2">X9</text>
<text x="165.4" y="137.7">10R</text>
<text x="165.4" y="132.3">R12</text>
<text x="189.1" y="136.7">GND</text>
<text x="198" y="138">GND</text>
<text x="213.2" y="135.4">12V_PA</text>
<text x="272.2" y="134.7">X10</text>
<text x="29.1" y="141.1">X15</text>
<text x="115.7" y="138.9">RX-OUT</text>
<text x="166.6" y="143.9">C6</text>
<text x="178.9" y="141.8">Q1</text>
<text x="254.4" y="138.9">RX-IN</text>
<text x="29.1" y="149.4">G-Q2_OUT</text>
<text x="43.3" y="145.2">G_Q2</text>
<text x="100.2" y="146.1">RX-OUT</text>
<text x="110.4" y="148.1">GND</text>
<text x="178.9" y="145.6">IRFZ24</text>
<text x="261.5" y="148.1">GND</text>
<text x="269.9" y="146.1">RX-IN</text>
<text x="121.8" y="151.9">R8</text>
<text x="148.5" y="152.2">T1</text>
<text x="164" y="151.6">100nF</text>
<text x="205.9" y="151.6">C9</text>
<text x="224.6" y="152.2">T2</text>
<text x="241.9" y="153.5">X5</text>
<text x="251.3" y="153.5">X6</text>
<text x="82.4" y="158.7">X3</text>
<text x="93.3" y="157.5">K1</text>
<text x="121.8" y="159">18R/1W</text>
<text x="205.9" y="156.6">1nF</text>
<text x="238.6" y="159.4">LP-IN</text>
<text x="251.3" y="159.4">LP-O</text>
<text x="264" y="157.5">K2</text>
<text x="273.6" y="158.7">X7</text>
<text x="82.4" y="167.1">RF-IN</text>
<text x="111" y="165.4">R6</text>
<text x="127.3" y="165.4">R10</text>
<text x="205.9" y="166.7">C10</text>
<text x="267.2" y="167.1">RF-OUT</text>
<text x="31.7" y="173.5">GND</text>
<text x="31.7" y="170.9">H1</text>
<text x="45.6" y="173.5">GND</text>
<text x="45.6" y="170.9">H2</text>
<text x="59.6" y="173.5">GND</text>
<text x="59.6" y="170.9">H3</text>
<text x="73.6" y="173.5">GND</text>
<text x="73.6" y="170.9">H4</text>
<text x="103.6" y="169.4">300R/1W</text>
<text x="121.4" y="169.4">300R/1W</text>
<text x="148.5" y="170.3">FT37-43</text>
<text x="166.6" y="171.8">C7</text>
<text x="190.4" y="168.4">GND</text>
<text x="205.9" y="171.8">1nF</text>
<text x="222.1" y="170.3">BN-43-3312</text>
<text x="164" y="179.4">100nF</text>
<text x="178.9" y="177.8">Q2</text>
<text x="218.5" y="179.4">100nF</text>
<text x="218.5" y="175.6">C11</text>
<text x="262.3" y="179.2" transform="rotate(-90 262.3 179.2)">RX-IN</text>
<text x="25.3" y="184.9">GND</text>
<text x="39.3" y="184.9">GND</text>
<text x="53.3" y="184.9">GND</text>
<text x="67.2" y="184.9">GND</text>
<text x="90" y="184.9">GND</text>
<text x="101.1" y="182.1" transform="rotate(-90 101.1 182.1)">RX-OUT</text>
<text x="114.2" y="184.9">GND</text>
<text x="132" y="184.9">GND</text>
<text x="139.6" y="184.9">GND</text>
<text x="178.9" y="181.6">IRFZ24</text>
<text x="189.1" y="184.3">X8</text>
<text x="214.5" y="184.9">GND</text>
<text x="234.8" y="184.9">GND</text>
<text x="264" y="184.9">GND</text>
<text x="112.9" y="190">3dB 50R PI-Attenuator</text>
<text x="165.4" y="186.9">R13</text>
<text x="165.4" y="192.3">10R</text>
<text x="189.1" y="192.5">GND</text>
<text x="198" y="193.8">GND</text>
</g>
<g font-size="2.1">
<text x="29.5" y="43.6">1</text>
<text x="29.5" y="46.2">2</text>
<text x="138" y="53.8" transform="rotate(-90 138 53.8)">A</text>
<text x="163.3" y="53.8" transform="rotate(-90 163.3 53.8)">A</text>
<text x="29.5" y="55.1">1</text>
<text x="29.5" y="57.6">2</text>
<text x="138" y="61" transform="rotate(-90 138 61)">B</text>
<text x="163.3" y="61" transform="rotate(-90 163.3 61)">B</text>
<text x="192.6" y="77.9">2</text>
<text x="196.3" y="75.4" transform="rotate(-90 196.3 75.4)">3</text>
<text x="262.4" y="75.4" transform="rotate(-90 262.4 75.4)">1</text>
<text x="265.6" y="77.9">2</text>
<text x="196.3" y="82.4" transform="rotate(-90 196.3 82.4)">1</text>
<text x="262.4" y="82.4" transform="rotate(-90 262.4 82.4)">3</text>
<text x="162.7" y="97">1</text>
<text x="162.7" y="99.5">2</text>
<text x="32.7" y="102.1">1</text>
<text x="32.7" y="116">1</text>
<text x="32.7" y="130">1</text>
<text x="192.7" y="131.2">1</text>
<text x="103.8" y="137.6">1</text>
<text x="271.9" y="137.6">1</text>
<text x="32.7" y="143.9">1</text>
<text x="103.8" y="140.1">2</text>
<text x="271.9" y="140.1">2</text>
<text x="240.9" y="154.1">1</text>
<text x="254.2" y="154.1">1</text>
<text x="93.4" y="161.7">P</text>
<text x="99.9" y="159.2" transform="rotate(-90 99.9 159.2)">S</text>
<text x="240.9" y="156.6">2</text>
<text x="254.2" y="156.6">2</text>
<text x="261.1" y="159.2" transform="rotate(-90 261.1 159.2)">S</text>
<text x="266.9" y="161.7">P</text>
<text x="99.9" y="166.6" transform="rotate(-90 99.9 166.6)">O</text>
<text x="261.1" y="166.6" transform="rotate(-90 261.1 166.6)">O</text>
<text x="192.7" y="187.1">1</text>
</g>
<g font-size="1.8">
<text x="126.9" y="40.2">LED2 = TX-LED on Panel</text>
<text x="78.1" y="50" transform="rotate(-90 78.1 50)">+</text>
<text x="91.5" y="51.6">100R/1W</text>
<text x="81.4" y="55.1">2200uF/25V</text>
<text x="152.3" y="60.5">1N4004</text>
<text x="97.3" y="77.6">RF-S</text>
<text x="139.2" y="77.6">RF-S</text>
<text x="181.8" y="78.9">G_Q1</text>
<text x="272.9" y="78.9">G_Q2</text>
<text x="102.7" y="99.9">1W (10Vp) to 10W (30Vp)</text>
<text x="103.1" y="108.1">RF-IN</text>
<text x="170.1" y="108.1">RF-S</text>
<text x="219.5" y="118.9">Clue D4 &amp; D5 to Q1 Case</text>
<text x="219.5" y="120.8">Clue D6 &amp; D7 to Q2 Case</text>
<text x="219.5" y="122.7">GND-End is soldered to X4 &amp; X8!</text>
<text x="73.6" y="130.3">LED1 = PWR-LED on Panel</text>
<text x="152.6" y="134.8">G_Q1</text>
<text x="54.5" y="143.7">X12, X13, X14 &amp; X15</text>
<text x="54.5" y="145.6">are used for an external OCP!</text>
<text x="119.3" y="144.3">Connect X9 and X10 with RG318</text>
<text x="232.2" y="147.5">To 2 Pole 5 Position Rotary Switch</text>
<text x="232.2" y="149.4">and 5-Band LC-LP Filter PCB</text>
<text x="140.8" y="153.2">50R</text>
<text x="156.1" y="155.7">19.5R</text>
<text x="90.7" y="157" transform="rotate(-90 90.7 157)">RF-IN</text>
<text x="224.5" y="158" transform="rotate(-90 224.5 158)">P1</text>
<text x="147.8" y="162.1" transform="rotate(-90 147.8 162.1)">PRI</text>
<text x="158" y="162.1" transform="rotate(-90 158 162.1)">SEC</text>
<text x="224.5" y="165.6" transform="rotate(-90 224.5 165.6)">P2</text>
<text x="234.1" y="163.2" transform="rotate(-90 234.1 163.2)">SEC</text>
<text x="82.4" y="169.7">2W @ 50R</text>
<text x="148.5" y="173.5">8T:5T</text>
<text x="225.9" y="173.5">1T:3T</text>
<text x="266.9" y="170.9">50W @ 50R</text>
<text x="148.5" y="176.7">OR</text>
<text x="148.5" y="178.6">BN-43-202</text>
<text x="148.5" y="180.5">3T:2T</text>
<text x="148.5" y="182.4">50R to 22.22R</text>
<text x="152.6" y="189.4">G_Q2</text>
</g>
<g font-size="1.1">
<text x="139.6" y="53.8">SRD-12VDC-SL-C</text>
<text x="165" y="53.8">SRD-12VDC-SL-C</text>
</g>
</svg>
